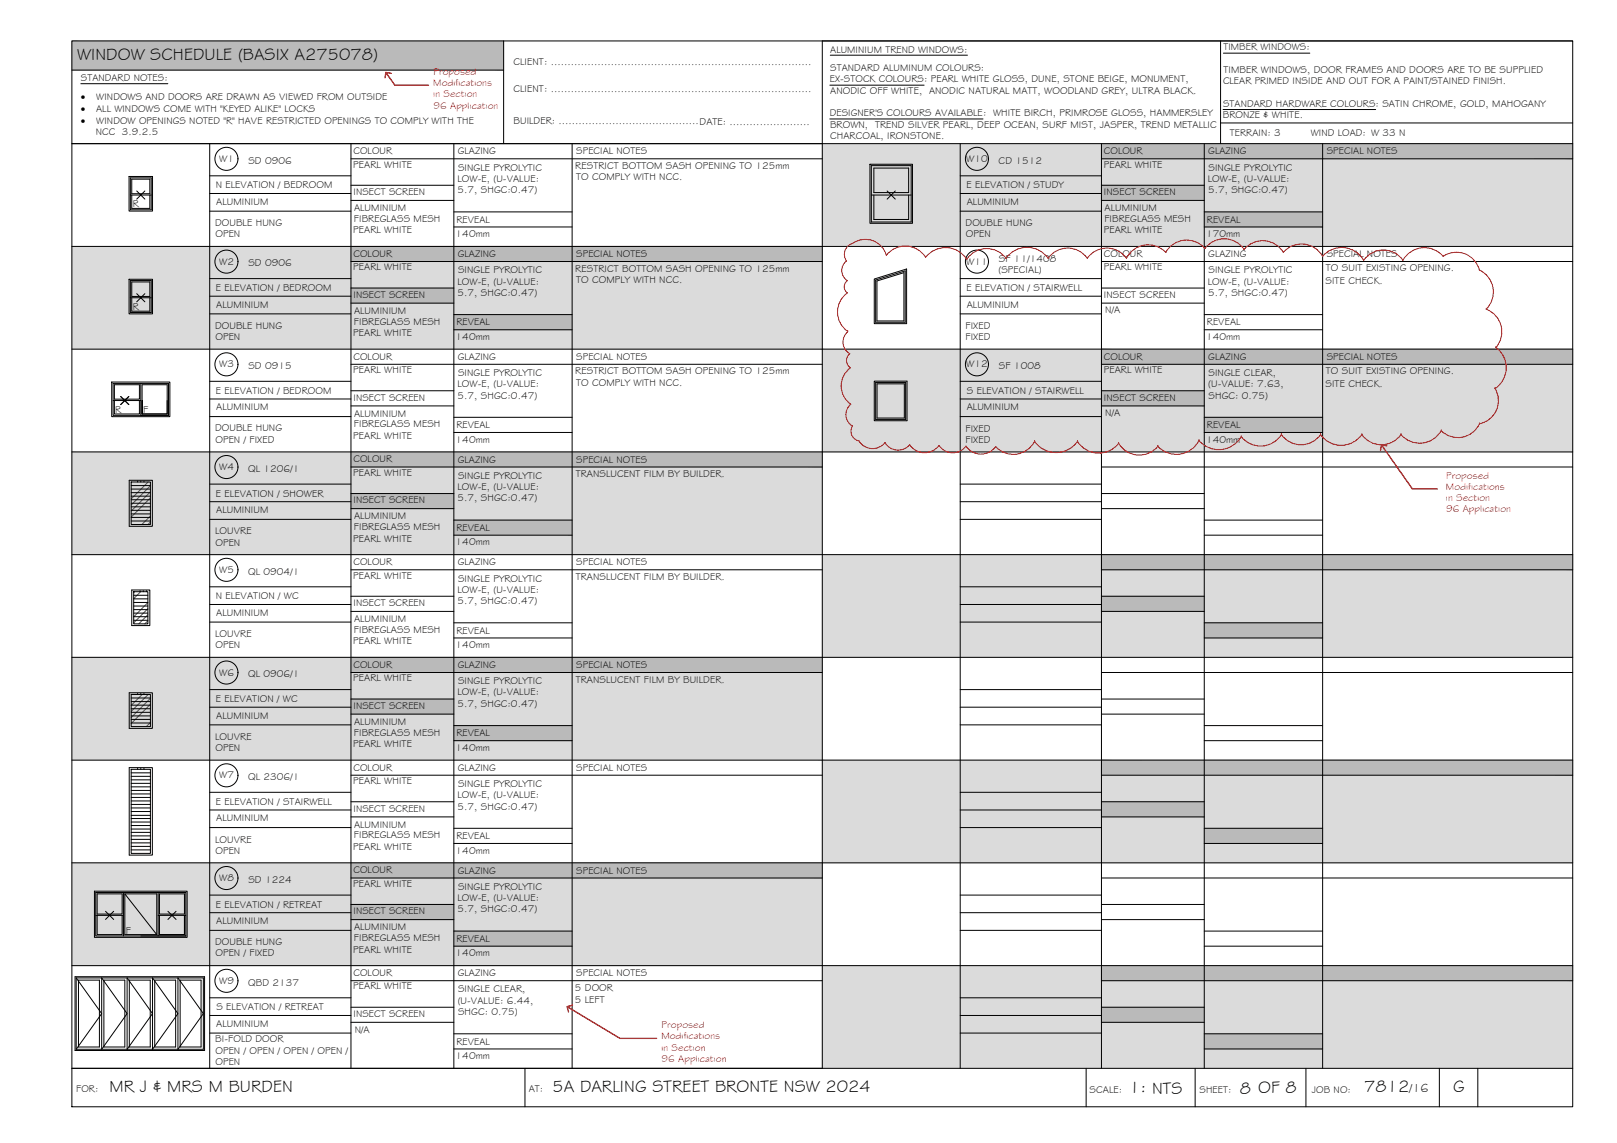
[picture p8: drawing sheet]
<svg xmlns="http://www.w3.org/2000/svg" width="420mm" height="297mm" viewBox="0 0 420 297" stroke-linecap="round" stroke-linejoin="round" font-family="sans-serif">
<!-- layer: WINDOW SCHEDULE HATCH -->
<g fill="#dbdbdb" stroke="#dbdbdb" stroke-width=".26">
<path d="M213.7 37.3l195 26.7v-26.7zM213.7 37.3l195 26.7h-195z"/>
<path d="M18.7 64l195 26.7v-26.7zM18.7 64l195 26.7h-195z"/>
<path d="M213.7 90.7l195 26.7v-26.7zM213.7 90.7l195 26.7h-195z"/>
<path d="M18.7 117.4l195 26.7v-26.7zM18.7 117.4l195 26.7h-195z"/>
<path d="M213.7 144.1l195 26.7v-26.7zM213.7 144.1l195 26.7h-195z"/>
<path d="M18.7 170.8l195 26.7v-26.7zM18.7 170.8l195 26.7h-195z"/>
<path d="M213.7 197.5l195 26.7v-26.7zM213.7 197.5l195 26.7h-195z"/>
<path d="M18.7 224.2l195 26.7v-26.7zM18.7 224.2l195 26.7h-195z"/>
<path d="M213.7 250.9l195 26.7v-26.7zM213.7 250.9l195 26.7h-195z"/>
</g>
<g fill="#bababa" stroke="#bababa" stroke-width=".26">
<path d="M18.7 10.6l112.2 7.6v-7.6zM18.7 10.6l112.2 7.6h-112.2z"/>
<path d="M286.2 37.3l122.5 4v-4zM286.2 37.3l122.5 4h-122.5z"/>
<path d="M286.2 48.1l26.7 4v-4zM286.2 48.1l26.7 4h-26.7z"/>
<path d="M312.9 55.1l30.8 3.9v-3.9zM312.9 55.1l30.8 3.9h-30.8z"/>
<path d="M91.2 64l122.5 4v-4zM91.2 64l122.5 4h-122.5z"/>
<path d="M91.2 74.9l26.7 3.9v-3.9zM91.2 74.9l26.7 3.9h-26.7z"/>
<path d="M117.9 81.8l30.8 3.9v-3.9zM117.9 81.8l30.8 3.9h-30.8z"/>
<path d="M286.2 90.7l122.5 4v-4zM286.2 90.7l122.5 4h-122.5z"/>
<path d="M286.2 101.6l26.7 3.9v-3.9zM286.2 101.6l26.7 3.9h-26.7z"/>
<path d="M312.9 108.5l30.8 3.9v-3.9zM312.9 108.5l30.8 3.9h-30.8z"/>
<path d="M91.2 117.4l122.5 4v-4zM91.2 117.4l122.5 4h-122.5z"/>
<path d="M91.2 128.3l26.7 3.9v-3.9zM91.2 128.3l26.7 3.9h-26.7z"/>
<path d="M117.9 135.2l30.8 3.9v-3.9zM117.9 135.2l30.8 3.9h-30.8z"/>
<path d="M286.2 144.1l122.5 4v-4zM286.2 144.1l122.5 4h-122.5z"/>
<path d="M286.2 155l26.7 3.9v-3.9zM286.2 155l26.7 3.9h-26.7z"/>
<path d="M312.9 161.9l30.8 3.9v-3.9zM312.9 161.9l30.8 3.9h-30.8z"/>
<path d="M91.2 170.8l122.5 4v-4zM91.2 170.8l122.5 4h-122.5z"/>
<path d="M91.2 181.6l26.7 4v-4zM91.2 181.6l26.7 4h-26.7z"/>
<path d="M117.9 188.6l30.8 3.9v-3.9zM117.9 188.6l30.8 3.9h-30.8z"/>
<path d="M286.2 197.5l122.5 4v-4zM286.2 197.5l122.5 4h-122.5z"/>
<path d="M286.2 208.4l26.7 3.9v-3.9zM286.2 208.4l26.7 3.9h-26.7z"/>
<path d="M312.9 215.3l30.8 3.9v-3.9zM312.9 215.3l30.8 3.9h-30.8z"/>
<path d="M91.2 224.2l122.5 4v-4zM91.2 224.2l122.5 4h-122.5z"/>
<path d="M91.2 235l26.7 4v-4zM91.2 235l26.7 4h-26.7z"/>
<path d="M117.9 242l30.8 3.9v-3.9zM117.9 242l30.8 3.9h-30.8z"/>
<path d="M286.2 250.9l122.5 4v-4zM286.2 250.9l122.5 4h-122.5z"/>
<path d="M286.2 261.8l26.7 3.9v-3.9zM286.2 261.8l26.7 3.9h-26.7z"/>
<path d="M312.9 268.7l30.8 3.9v-3.9zM312.9 268.7l30.8 3.9h-30.8z"/>
</g>
<!-- layer: BORDER -->
<g fill="none" stroke="#000" stroke-width=".26">
<path d="M18.7 10.6h390v277h-390zM18.7 18.2h112.2M130.9 10.6v26.7M317.1 10.6v26.7M408.7 10.6h-195v267M18.7 37.3h390M54.5 37.3v240.3M91.2 37.3v240.3M117.9 37.3v240.3M148.7 37.3v240.3M249.5 37.3v240.3M286.2 37.3v240.3"/>
<path d="M312.9 37.3v240.3M317.1 32h91.6M343.7 37.3v240.3M54.5 45.7h36.7M54.5 50.3h36.7M54.5 54.9h36.7M91.2 41.3h122.5M91.2 48.1h26.7M91.2 52.1h26.7M117.9 55.1h30.8M117.9 59h30.8M249.5 45.7h36.7"/>
<path d="M249.5 50.3h36.7M249.5 54.9h36.7M286.2 41.3h122.5M286.2 48.1h26.7M286.2 52.1h26.7M312.9 55.1h30.8M312.9 59h30.8M18.7 64h390M54.5 72.4h36.7M54.5 77h36.7M91.2 68h122.5M91.2 74.9h26.7"/>
<path d="M91.2 78.8h26.7M249.5 72.4h36.7M249.5 77h36.7M286.2 68h122.5M286.2 74.9h26.7M286.2 78.8h26.7M18.7 90.7h390M54.5 81.6h36.7M54.5 99.1h36.7M91.2 94.7h122.5M117.9 81.8h30.8M117.9 85.7h30.8"/>
<path d="M249.5 81.6h36.7M249.5 99.1h36.7M286.2 94.7h122.5M312.9 81.8h30.8M312.9 85.7h30.8M18.7 117.4h390M54.5 103.7h36.7M54.5 108.3h36.7M91.2 101.6h26.7M91.2 105.5h26.7M117.9 108.5h30.8M117.9 112.4h30.8"/>
<path d="M249.5 103.7h36.7M249.5 108.3h36.7M286.2 101.6h26.7M286.2 105.5h26.7M312.9 108.5h30.8M312.9 112.4h30.8M54.5 125.8h36.7M54.5 130.4h36.7M54.5 135h36.7M91.2 121.4h122.5M91.2 128.3h26.7M91.2 132.2h26.7"/>
<path d="M117.9 135.2h30.8M117.9 139.1h30.8M249.5 125.8h36.7M249.5 130.4h36.7M249.5 135h36.7M286.2 121.4h122.5M286.2 128.3h26.7M286.2 132.2h26.7M312.9 135.2h30.8M312.9 139.1h30.8M18.7 144.1h390M54.5 152.5h36.7"/>
<path d="M54.5 157.1h36.7M91.2 148.1h122.5M91.2 155h26.7M91.2 158.9h26.7M249.5 152.5h36.7M249.5 157.1h36.7M286.2 148.1h122.5M286.2 155h26.7M286.2 158.9h26.7M18.7 170.8h390M54.5 161.7h36.7M54.5 179.2h36.7"/>
<path d="M91.2 174.8h122.5M117.9 161.9h30.8M117.9 165.8h30.8M249.5 161.7h36.7M249.5 179.2h36.7M286.2 174.8h122.5M312.9 161.9h30.8M312.9 165.8h30.8M18.7 197.5h390M54.5 183.8h36.7M54.5 188.4h36.7M91.2 181.7h26.7"/>
<path d="M91.2 185.6h26.7M117.9 188.6h30.8M117.9 192.5h30.8M249.5 183.8h36.7M249.5 188.4h36.7M286.2 181.7h26.7M286.2 185.6h26.7M312.9 188.6h30.8M312.9 192.5h30.8M54.5 205.9h36.7M54.5 210.5h36.7M54.5 215.1h36.7"/>
<path d="M91.2 201.5h122.5M91.2 208.4h26.7M91.2 212.3h26.7M117.9 215.3h30.8M117.9 219.2h30.8M249.5 205.9h36.7M249.5 210.5h36.7M249.5 215.1h36.7M286.2 201.5h122.5M286.2 208.4h26.7M286.2 212.3h26.7M312.9 215.3h30.8"/>
<path d="M312.9 219.2h30.8M18.7 224.2h390M54.5 232.6h36.7M54.5 237.2h36.7M91.2 228.2h122.5M91.2 235h26.7M91.2 239h26.7M249.5 232.6h36.7M249.5 237.2h36.7M286.2 228.2h122.5M286.2 235h26.7M286.2 239h26.7"/>
<path d="M18.7 250.9h390M54.5 241.8h36.7M54.5 259.3h36.7M91.2 254.9h122.5M117.9 242h30.8M117.9 245.9h30.8M249.5 241.8h36.7M249.5 259.3h36.7M286.2 254.9h122.5M312.9 242h30.8M312.9 245.9h30.8M18.7 277.6h390"/>
<path d="M54.5 263.9h36.7M54.5 268.5h36.7M91.2 261.8h26.7M91.2 265.7h26.7M117.9 268.7h30.8M117.9 272.6h30.8M136.4 277.6v10M249.5 263.9h36.7M249.5 268.5h36.7M282.2 277.6v10M286.2 261.8h26.7M286.2 265.7h26.7"/>
<path d="M310.5 277.6v10M312.9 268.7h30.8M312.9 272.6h30.8M339.3 277.6v10M374 277.6v10M384 277.6v10"/>
</g>
<!-- layer: TEXT -->
<path d="M215.7 14.3h35.7M317.9 13.8h22.4M21 21.8h22.6M215.6 30.9h39.8M215.6 22.1h24.5M317.8 28.5h39.6" fill="none" stroke="#000" stroke-width=".26"/>
<!-- layer: WINDOWS -->
<g fill="none" stroke="#000" stroke-width=".26">
<path d="M33.9 46.2h5.4v8.3h-5.4zM33.9 50.7h5.4M34.2 46.6h4.7v3.7h-4.7zM34.2 50.7v3.5h4.7v-3.5M35.5 49.6l1.1 1.1 1-1.1M35.5 51.7l1.1-1 1 1M226.4 50.7h10.4M226.4 43h10.4v14.7h-10.4zM227.1 43.7h9v6.4h-9zM227.1 50.7v6.3h9v-6.3M230.5 49.6l1.1 1.1 1-1.1M230.5 51.7l1.1-1 1 1"/>
<path d="M33.9 72.9h5.4v8.3h-5.4zM33.9 77.4h5.4M34.2 73.3h4.7v3.7h-4.7zM34.2 77.4v3.5h4.7v-3.5M35.5 76.3l1.1 1.1 1-1.1M35.5 78.4l1.1-1 1 1M227.5 72.8l7.7-2.4v13.3h-7.7zM227.9 73l7-2.1v12.5h-7zM29.4 99.6h14.4v8.3h-14.4zM29.7 100h6.5v3.7h-6.5zM36.6 99.6v8.3h7.2M227.5 99.4h7.8v9.6h-7.8z"/>
<path d="M227.9 99.8h7.1v8.8h-7.1zM29.4 104.1h7.2M29.7 104.1v3.5h6.5v-3.5M31.4 103l1 1.1 1.1-1.1M31.4 105.1l1-1 1.1 1M36.9 104.1v3.5v-7.6h6.5v7.6h-6.5h6.5v-3.5M34.1 125.3h5v11h-5zM34.1 126.2h5M34.1 127.1h5M34.1 128h5M34.1 128.9h5M34.1 129.9h5"/>
<path d="M34.1 130.8h5M34.1 131.7h5M34.1 132.6h5M34.1 133.6h5M34.1 134.5h5M34.1 135.4h5M35.8 125.3h.1M36.6 125.3h.1M37.4 125.3h.1M34.7 153.8h3.7v8.3h-3.7zM34.7 154.7h3.7M34.7 155.6h3.7"/>
<path d="M34.7 156.6h3.7M34.7 157.5h3.7M34.7 158.4h3.7M34.7 159.3h3.7M36.4 153.8h.1M37.2 153.8h.1M38.1 153.8h.1M34.7 160.3h3.7M34.7 161.2h3.7M34.1 199.9h5v21.9h-5zM34.1 180.5h5v8.3h-5zM34.1 181.4h5"/>
<path d="M34.1 182.3h5M34.1 183.3h5M34.1 184.2h5M34.1 185.1h5M34.1 186h5M34.1 187h5M34.1 187.9h5M35.8 199.9h.1M35.8 180.5h.1M36.6 199.9h.1M36.6 180.5h.1M37.4 199.9h.1"/>
<path d="M37.4 180.5h.1M34.1 216.3h5M34.1 217.2h5M34.1 218.1h5M34.1 219h5M34.1 220h5M34.1 200.8h5M34.1 201.8h5M34.1 202.7h5M34.1 203.6h5M34.1 204.5h5M34.1 205.4h5"/>
<path d="M34.1 206.3h5M34.1 207.2h5M34.1 208.1h5M34.1 209.1h5M34.1 210h5M34.1 210.9h5M34.1 211.9h5M34.1 212.7h5M34.1 213.6h5M34.1 214.5h5M34.1 215.4h5M24.9 231.9h23.4v11.3h-23.4z"/>
<path d="M24.9 237.9h7.2M25.2 237.9v5h6.5v-5M25.2 232.3h6.5v5.2h-6.5zM27.4 236.8l1.1 1.1 1-1.1M27.4 238.9l1.1-1 1 1M32.1 231.9v11.3M32.4 232.3v10.6h8.3M32.4 232.3h8.3v10.6M32.4 232.3l8.3 10.6M34.1 220.9h5M41.1 237.9h7.2M41.1 231.9v11.3"/>
<path d="M41.4 232.3h6.5v5.2h-6.5zM41.4 237.9v5h6.5v-5M43.6 236.8l1.1 1.1 1-1.1M43.6 238.9l1.1-1 1 1M19.8 254.1l6.6 9.3-6.6 9.3M19.8 254.1h33v18.6h-33M19.8 254.1v18.6M20.4 254.7h5.4v17.4h-5.4zM26.4 254.1l6.6 9.3-6.6 9.3zM27 254.7h5.4v17.4h-5.4zM33 254.1l6.6 9.3-6.6 9.3zM33.6 254.7h5.4v17.4h-5.4z"/>
<path d="M36.6 243.2h11.7M39.6 254.1l6.6 9.3-6.6 9.3zM40.2 254.7h5.4v17.4h-5.4zM46.2 254.1l6.6 9.3-6.6 9.3zM46.8 254.7h5.4v17.4h-5.4z"/>
<circle cx="58.8" cy="41.3" r="3"/>
<circle cx="253.8" cy="41.3" r="3"/>
<circle cx="58.8" cy="68" r="3"/>
<circle cx="253.8" cy="68" r="3"/>
<circle cx="58.8" cy="94.7" r="3"/>
<circle cx="253.8" cy="94.7" r="3"/>
<circle cx="58.8" cy="121.4" r="3"/>
<circle cx="58.8" cy="148.1" r="3"/>
<circle cx="58.8" cy="174.8" r="3"/>
<circle cx="58.8" cy="201.5" r="3"/>
<circle cx="58.8" cy="228.2" r="3"/>
<circle cx="58.8" cy="254.9" r="3"/>
</g>
<!-- layer: NEWWORK -->
<path d="M33.5 45.9h6.1v9h-6.1zM226 42.7h11.1v15.3h-11.1zM33.5 72.6h6.1v9h-6.1zM227.2 72.5l8.4-2.6v14.2h-8.4zM29 99.3h15.1v9h-15.1zM227.2 99.1h8.5v10.2h-8.5zM33.6 124.8h6v12h-6zM34.2 153.3h4.7v9.3h-4.7zM33.6 199.5h6v22.7h-6zM33.6 180h6v9.3h-6zM24.5 231.6h24.1v12h-24.1zM19.5 253.8h33.7v19.2h-33.7z" fill="none" stroke="#000" stroke-width=".26"/>
<!-- layer: HATCH -->
<g fill="none" stroke="#545454" stroke-width=".26">
<path d="M38.5 125.3l-4.4 4.4M39.1 127.8l-5 5M39.1 134.1l-2.2 2.2M39.1 126.2l-5 5M39.1 135.7l-.7 .6M39.1 129.4l-5 5M35 153.8l-.3 .2M36.5 153.8l-1.8 1.8M36.9 158.2l-2.2 2.1M38.4 156.6l-1.5 1.6M38.4 158.2l-3.7 3.7M38.4 159.8l-2.3 2.3"/>
<path d="M38.4 161.3l-.8 .8M36.9 180.5l-2.8 2.8M38.3 183.8l-4.2 4.2M38.5 180.5l-4.4 4.4M39.1 181.5l-5 5M39.1 187.8l-1 1M39.1 183l-.7 .8"/>
</g>
<!-- layer: TEXT -->
<g fill="none" stroke="#f00" stroke-width=".26">
<path d="M220.2 72.9a1.94 1.94 0 0 0 0 3.2 6.1 6.1 0 0 0 .1 10M230.3 66.3a6.2 6.2 0 0 1 10.2 .6M230.3 66.4a5.8 5.8 0 0 0-9.2-3 2.99 2.99 0 0 0-1.2 4.4 3.1 3.1 0 0 0 .3 5.1M230.3 66.4h.1M240.5 66.9h.1M240.5 66.9a6.5 6.5 0 0 1 10.7 .5M251.2 67.4h.1M261.4 67.1a6.2 6.2 0 0 0-10.2 .3M261.4 67.1h.1M261.4 67.1a6.7 6.7 0 0 1 10.9 0M272.3 67.1h.1M272.3 67.1a6.2 6.2 0 0 1 10.2 0"/>
<path d="M282.5 67.1a6.2 6.2 0 0 1 10.2 0M282.5 67.1h.1M292.7 67.1h.1M302.9 65.6h.1M302.9 65.6a6.3 6.3 0 0 0-10.2 1.5M313.1 64.6a6.2 6.2 0 0 1 10.2 .2M313.1 64.6a6.3 6.3 0 0 0-10.2 1M313.1 64.6h.1M323.3 64.8a6.2 6.2 0 0 1 10.2 .8M323.3 64.8h.1M333.5 65.6a6.3 6.3 0 0 1 10.2 1M333.5 65.6h.1"/>
<path d="M343.6 66.6a6.6 6.6 0 0 1 10.7 1M343.7 66.6h.1M354.4 67.6h.1M354.4 67.6a6.2 6.2 0 0 1 10.1 0M364.5 67.6h.1M375 66.6a6.2 6.2 0 0 1 9.4 3.6 6.3 6.3 0 0 1 1.8 10.2M375 66.6a6.4 6.4 0 0 0-10.5 1M375 66.6h.1M384.4 70.2h.1M220.3 86.1a3.6 3.6 0 0 0 .5 5.8 2.24 2.24 0 0 0 .2 3.7 5.8 5.8 0 0 0 .1 9.5 3.5 3.5 0 0 0 .4 5.6 2.56 2.56 0 0 0 1.7 3.9 4.2 4.2 0 0 0 6.8 .4 3.9 3.9 0 0 0 6.4 .6 4.6 4.6 0 0 0 7.6 .2 4.3 4.3 0 0 0 7 .1 4.7 4.7 0 0 0 7.7 .2 6.2 6.2 0 0 0 10.1-1.4M220.3 86.1h.1M386.2 80.4a6.3 6.3 0 0 1 2.5 9.9"/>
<path d="M386.2 80.4h.1M388.7 90.3a6.5 6.5 0 0 1-.2 10.7M388.7 90.3h.1M268.8 114.7h.1M268.8 114.7a6.8 6.8 0 0 0 11.2 0M280 114.7a6.5 6.5 0 0 0 10.7 .5M280 114.7h.1M290.7 115.2h.1M300.9 116h.1M311.5 114.5a6.6 6.6 0 0 1-10.6 1.5 6.2 6.2 0 0 1-10.2-.8M311.6 114.5h.1M322.5 113.5a6.7 6.7 0 0 1-11 1"/>
<path d="M322.5 113.5h.1M333 112.9a6.4 6.4 0 0 1-10.5 .6M333 113h.1M333 112.9a6.2 6.2 0 0 0 10.1 0M343.1 112.9a6.5 6.5 0 0 0 10.7 0M343.1 113h.1M353.9 113h.1M353.9 112.9a6.2 6.2 0 0 0 10.1 0M364 113h.1M374.5 111.9a6.4 6.4 0 0 1-10.5 1M374.5 111.9h.1M384.4 110.1h.1"/>
<path d="M384.4 110.1a6.2 6.2 0 0 1-9.9 1.8M388.5 101a6.1 6.1 0 0 1-4.1 9.1M388.5 101h.1"/>
</g>
<path d="M100.3 18.8l2.3 3.4h8.7M101.7 19.1l-1.4-.3-.3 1.4M359 115.6l8 11.5h6.5M360.3 115.8l-1.3-.2-.3 1.4M147.4 261.6l13.7 8.2h9.5M148.7 261.3l-1.3 .3 .3 1.4" fill="none" stroke="#f00" stroke-width=".36"/>
<g font-size="4.5">
<text x="20" y="15.6">WINDOW SCHEDULE (BASIX A275078)</text>
<text x="28.5" y="283.7">MR J &amp; MRS M BURDEN</text>
<text x="143.6" y="283.7">5A DARLING STREET BRONTE NSW 2024</text>
<text x="293.4" y="284">1: NTS</text>
<text x="322.2" y="284.2">8 OF 8</text>
<text x="354.5" y="283.8">7812</text>
<text x="377.6" y="283.8">G</text>
</g>
<text font-size="3.2" x="366.3" y="283.8">/16</text>
<g font-size="2.6">
<text x="133.4" y="16.9">CLIENT: ..............................................................................</text>
<text x="215.7" y="13.6">ALUMINIUM TREND WINDOWS:</text>
<text x="317.9" y="13.1">TIMBER WINDOWS:</text>
<text x="21" y="21.1">STANDARD NOTES:</text>
<text x="215.6" y="21.4">EX-STOCK COLOURS: PEARL WHITE GLOSS, DUNE, STONE BEIGE, MONUMENT,</text>
<text x="215.7" y="18.5">STANDARD ALUMINUM COLOURS:</text>
<text x="317.8" y="21.9">CLEAR PRIMED INSIDE AND OUT FOR A PAINT/STAINED FINISH.</text>
<text x="317.9" y="19">TIMBER WINDOWS, DOOR FRAMES AND DOORS ARE TO BE SUPPLIED</text>
<text x="21" y="26.1">·</text>
<text x="21" y="29.1">·</text>
<text x="25" y="29.1">ALL WINDOWS COME WITH &quot;KEYED ALIKE&quot; LOCKS</text>
<text x="25" y="26.1">WINDOWS AND DOORS ARE DRAWN AS VIEWED FROM OUTSIDE</text>
<text x="133.4" y="24">CLIENT: ..............................................................................</text>
<text x="215.7" y="24.4">ANODIC OFF WHITE, ANODIC NATURAL MATT, WOODLAND GREY, ULTRA BLACK.</text>
<text x="317.8" y="27.7">STANDARD HARDWARE COLOURS: SATIN CHROME, GOLD, MAHOGANY</text>
<text x="21" y="32.1">·</text>
<text x="24.9" y="35.1">NCC 3.9.2.5</text>
<text x="25" y="32.1">WINDOW OPENINGS NOTED &quot;R&quot; HAVE RESTRICTED OPENINGS TO COMPLY WITH THE</text>
<text x="133.4" y="32.3">BUILDER: ..........................................DATE: ........................</text>
<text x="215.6" y="30.2">DESIGNER'S COLOURS AVAILABLE: WHITE BIRCH, PRIMROSE GLOSS, HAMMERSLEY</text>
<text x="215.7" y="33.2">BROWN, TREND SILVER PEARL, DEEP OCEAN, SURF MIST, JASPER, TREND METALLIC</text>
<text x="317.7" y="30.7">BRONZE &amp; WHITE.</text>
<text x="319.6" y="35.4">TERRAIN: 3</text>
<text x="340.6" y="35.4">WIND LOAD: W 33 N</text>
<text x="91.8" y="40.1">COLOUR</text>
<text x="119" y="40.1">GLAZING</text>
<text x="149.7" y="40.1">SPECIAL NOTES</text>
<text x="215.7" y="36.1">CHARCOAL, IRONSTONE.</text>
<text x="286.8" y="40.1">COLOUR</text>
<text x="314" y="40.1">GLAZING</text>
<text x="344.7" y="40.1">SPECIAL NOTES</text>
<text x="57" y="42.1">W1</text>
<text x="64.5" y="42.6">SD 0906</text>
<text x="91.8" y="43.5">PEARL WHITE</text>
<text x="118.9" y="47.2">LOW-E, (U-VALUE:</text>
<text x="119" y="44.3">SINGLE PYROLYTIC</text>
<text x="149.5" y="43.9">RESTRICT BOTTOM SASH OPENING TO 125mm</text>
<text x="149.7" y="46.8">TO COMPLY WITH NCC.</text>
<text x="251.1" y="42.1">W10</text>
<text x="259.5" y="42.6">CD 1512</text>
<text x="286.8" y="43.5">PEARL WHITE</text>
<text x="313.9" y="47.2">LOW-E, (U-VALUE:</text>
<text x="314" y="44.3">SINGLE PYROLYTIC</text>
<text x="34.5" y="53.8">R</text>
<text x="56.1" y="49">N ELEVATION / BEDROOM</text>
<text x="56.2" y="53.2">ALUMINIUM</text>
<text x="91.8" y="50.7">INSECT SCREEN</text>
<text x="118.9" y="50.2">5.7, SHGC:0.47)</text>
<text x="251.1" y="49">E ELEVATION / STUDY</text>
<text x="251.2" y="53.2">ALUMINIUM</text>
<text x="286.9" y="50.7">INSECT SCREEN</text>
<text x="313.9" y="50.2">5.7, SHGC:0.47)</text>
<text x="55.9" y="58.8">DOUBLE HUNG</text>
<text x="92" y="57.7">FIBREGLASS MESH</text>
<text x="92" y="54.9">ALUMINIUM</text>
<text x="118.6" y="57.9">REVEAL</text>
<text x="250.9" y="58.8">DOUBLE HUNG</text>
<text x="287" y="57.7">FIBREGLASS MESH</text>
<text x="287" y="54.9">ALUMINIUM</text>
<text x="313.6" y="57.9">REVEAL</text>
<text x="56" y="61.7">OPEN</text>
<text x="91.8" y="60.7">PEARL WHITE</text>
<text x="118.4" y="61.7">140mm</text>
<text x="251" y="61.7">OPEN</text>
<text x="286.8" y="60.7">PEARL WHITE</text>
<text x="313.4" y="61.7">170mm</text>
<text x="57" y="68.8">W2</text>
<text x="64.5" y="69.3">SD 0906</text>
<text x="91.8" y="70.2">PEARL WHITE</text>
<text x="91.8" y="66.8">COLOUR</text>
<text x="119" y="66.9">GLAZING</text>
<text x="119" y="71">SINGLE PYROLYTIC</text>
<text x="149.5" y="70.6">RESTRICT BOTTOM SASH OPENING TO 125mm</text>
<text x="149.7" y="66.9">SPECIAL NOTES</text>
<text x="251.1" y="68.8">W11</text>
<text x="259.4" y="71">(SPECIAL)</text>
<text x="259.5" y="68">SF 11/1408</text>
<text x="286.8" y="70.2">PEARL WHITE</text>
<text x="286.8" y="66.8">COLOUR</text>
<text x="314" y="66.9">GLAZING</text>
<text x="314" y="71">SINGLE PYROLYTIC</text>
<text x="344.5" y="70.5">TO SUIT EXISTING OPENING.</text>
<text x="344.7" y="66.9">SPECIAL NOTES</text>
<text x="56.1" y="75.7">E ELEVATION / BEDROOM</text>
<text x="91.8" y="77.4">INSECT SCREEN</text>
<text x="118.9" y="73.9">LOW-E, (U-VALUE:</text>
<text x="118.9" y="76.9">5.7, SHGC:0.47)</text>
<text x="149.7" y="73.5">TO COMPLY WITH NCC.</text>
<text x="251.1" y="75.7">E ELEVATION / STAIRWELL</text>
<text x="286.9" y="77.4">INSECT SCREEN</text>
<text x="313.9" y="73.9">LOW-E, (U-VALUE:</text>
<text x="313.9" y="76.9">5.7, SHGC:0.47)</text>
<text x="344.4" y="73.8">SITE CHECK.</text>
<text x="34.6" y="80.5">R</text>
<text x="56.2" y="79.9">ALUMINIUM</text>
<text x="92" y="81.6">ALUMINIUM</text>
<text x="251.2" y="79.9">ALUMINIUM</text>
<text x="287.2" y="81.4">N/A</text>
<text x="55.9" y="85.5">DOUBLE HUNG</text>
<text x="56" y="88.4">OPEN</text>
<text x="91.8" y="87.4">PEARL WHITE</text>
<text x="92" y="84.4">FIBREGLASS MESH</text>
<text x="118.4" y="88.3">140mm</text>
<text x="118.6" y="84.6">REVEAL</text>
<text x="250.9" y="85.5">FIXED</text>
<text x="250.9" y="88.4">FIXED</text>
<text x="313.4" y="88.3">140mm</text>
<text x="313.6" y="84.6">REVEAL</text>
<text x="57" y="95.5">W3</text>
<text x="64.5" y="96">SD 0915</text>
<text x="91.8" y="93.5">COLOUR</text>
<text x="119" y="93.5">GLAZING</text>
<text x="149.7" y="93.5">SPECIAL NOTES</text>
<text x="251.1" y="95.5">W12</text>
<text x="259.5" y="96">SF 1008</text>
<text x="286.8" y="93.5">COLOUR</text>
<text x="314" y="93.5">GLAZING</text>
<text x="344.7" y="93.5">SPECIAL NOTES</text>
<text x="91.8" y="96.9">PEARL WHITE</text>
<text x="118.9" y="100.6">LOW-E, (U-VALUE:</text>
<text x="119" y="97.7">SINGLE PYROLYTIC</text>
<text x="149.5" y="97.3">RESTRICT BOTTOM SASH OPENING TO 125mm</text>
<text x="149.7" y="100.2">TO COMPLY WITH NCC.</text>
<text x="286.8" y="96.9">PEARL WHITE</text>
<text x="313.9" y="100.6">(U-VALUE: 7.63,</text>
<text x="314" y="97.7">SINGLE CLEAR,</text>
<text x="344.4" y="100.5">SITE CHECK.</text>
<text x="344.5" y="97.2">TO SUIT EXISTING OPENING.</text>
<text x="29.9" y="107.2">R</text>
<text x="37.2" y="107.3">F</text>
<text x="56.1" y="102.4">E ELEVATION / BEDROOM</text>
<text x="56.2" y="106.7">ALUMINIUM</text>
<text x="91.8" y="104.1">INSECT SCREEN</text>
<text x="118.9" y="103.6">5.7, SHGC:0.47)</text>
<text x="251.2" y="102.4">S ELEVATION / STAIRWELL</text>
<text x="251.2" y="106.7">ALUMINIUM</text>
<text x="286.9" y="104.1">INSECT SCREEN</text>
<text x="314" y="103.6">SHGC: 0.75)</text>
<text x="55.9" y="112.1">DOUBLE HUNG</text>
<text x="92" y="111.1">FIBREGLASS MESH</text>
<text x="92" y="108.3">ALUMINIUM</text>
<text x="118.6" y="111.3">REVEAL</text>
<text x="250.9" y="112.2">FIXED</text>
<text x="287.2" y="108.1">N/A</text>
<text x="313.6" y="111.3">REVEAL</text>
<text x="56" y="115">OPEN / FIXED</text>
<text x="91.8" y="114.1">PEARL WHITE</text>
<text x="118.4" y="115">140mm</text>
<text x="250.9" y="115.1">FIXED</text>
<text x="313.4" y="115">140mm</text>
<text x="57" y="122.2">W4</text>
<text x="64.5" y="122.7">QL 1206/1</text>
<text x="91.8" y="123.6">PEARL WHITE</text>
<text x="91.8" y="120.2">COLOUR</text>
<text x="119" y="120.3">GLAZING</text>
<text x="119" y="124.4">SINGLE PYROLYTIC</text>
<text x="149.6" y="124">TRANSLUCENT FILM BY BUILDER.</text>
<text x="149.7" y="120.3">SPECIAL NOTES</text>
<text x="56.1" y="129.1">E ELEVATION / SHOWER</text>
<text x="91.8" y="130.8">INSECT SCREEN</text>
<text x="118.9" y="127.4">LOW-E, (U-VALUE:</text>
<text x="118.9" y="130.3">5.7, SHGC:0.47)</text>
<text x="56.2" y="133.3">ALUMINIUM</text>
<text x="92" y="137.8">FIBREGLASS MESH</text>
<text x="92" y="135">ALUMINIUM</text>
<text x="118.6" y="138">REVEAL</text>
<text x="55.9" y="138.9">LOUVRE</text>
<text x="56" y="141.8">OPEN</text>
<text x="91.8" y="140.8">PEARL WHITE</text>
<text x="118.4" y="141.7">140mm</text>
<text x="57" y="148.9">W5</text>
<text x="64.5" y="149.3">QL 0904/1</text>
<text x="91.8" y="146.9">COLOUR</text>
<text x="119" y="147">GLAZING</text>
<text x="149.7" y="147">SPECIAL NOTES</text>
<text x="56.1" y="155.8">N ELEVATION / WC</text>
<text x="91.8" y="150.3">PEARL WHITE</text>
<text x="118.9" y="154">LOW-E, (U-VALUE:</text>
<text x="119" y="151.1">SINGLE PYROLYTIC</text>
<text x="149.6" y="150.7">TRANSLUCENT FILM BY BUILDER.</text>
<text x="56.2" y="160">ALUMINIUM</text>
<text x="91.8" y="157.5">INSECT SCREEN</text>
<text x="92" y="161.7">ALUMINIUM</text>
<text x="118.9" y="157">5.7, SHGC:0.47)</text>
<text x="55.9" y="165.6">LOUVRE</text>
<text x="91.8" y="167.5">PEARL WHITE</text>
<text x="92" y="164.5">FIBREGLASS MESH</text>
<text x="118.6" y="164.7">REVEAL</text>
<text x="56" y="168.5">OPEN</text>
<text x="91.8" y="173.6">COLOUR</text>
<text x="118.4" y="168.4">140mm</text>
<text x="119" y="173.6">GLAZING</text>
<text x="149.7" y="173.7">SPECIAL NOTES</text>
<text x="57" y="175.6">W6</text>
<text x="64.5" y="176.1">QL 0906/1</text>
<text x="91.8" y="177">PEARL WHITE</text>
<text x="119" y="177.8">SINGLE PYROLYTIC</text>
<text x="149.6" y="177.4">TRANSLUCENT FILM BY BUILDER.</text>
<text x="56.1" y="182.5">E ELEVATION / WC</text>
<text x="91.8" y="184.2">INSECT SCREEN</text>
<text x="118.9" y="180.7">LOW-E, (U-VALUE:</text>
<text x="118.9" y="183.7">5.7, SHGC:0.47)</text>
<text x="56.2" y="186.7">ALUMINIUM</text>
<text x="92" y="191.2">FIBREGLASS MESH</text>
<text x="92" y="188.4">ALUMINIUM</text>
<text x="118.6" y="191.4">REVEAL</text>
<text x="55.9" y="192.3">LOUVRE</text>
<text x="56" y="195.2">OPEN</text>
<text x="91.8" y="194.2">PEARL WHITE</text>
<text x="118.4" y="195.1">140mm</text>
<text x="57" y="202.3">W7</text>
<text x="64.5" y="202.7">QL 2306/1</text>
<text x="91.8" y="203.7">PEARL WHITE</text>
<text x="91.8" y="200.3">COLOUR</text>
<text x="119" y="200.4">GLAZING</text>
<text x="149.7" y="200.4">SPECIAL NOTES</text>
<text x="56.1" y="209.2">E ELEVATION / STAIRWELL</text>
<text x="118.9" y="207.4">LOW-E, (U-VALUE:</text>
<text x="119" y="204.5">SINGLE PYROLYTIC</text>
<text x="56.2" y="213.4">ALUMINIUM</text>
<text x="91.8" y="210.9">INSECT SCREEN</text>
<text x="92" y="215.1">ALUMINIUM</text>
<text x="118.9" y="210.4">5.7, SHGC:0.47)</text>
<text x="55.9" y="219">LOUVRE</text>
<text x="56" y="221.9">OPEN</text>
<text x="91.8" y="220.9">PEARL WHITE</text>
<text x="92" y="217.9">FIBREGLASS MESH</text>
<text x="118.4" y="221.8">140mm</text>
<text x="118.6" y="218.1">REVEAL</text>
<text x="91.8" y="227">COLOUR</text>
<text x="119" y="227">GLAZING</text>
<text x="149.7" y="227.1">SPECIAL NOTES</text>
<text x="57" y="229">W8</text>
<text x="64.5" y="229.5">SD 1224</text>
<text x="91.8" y="230.4">PEARL WHITE</text>
<text x="119" y="231.2">SINGLE PYROLYTIC</text>
<text x="56.1" y="235.9">E ELEVATION / RETREAT</text>
<text x="91.8" y="237.6">INSECT SCREEN</text>
<text x="118.9" y="234.1">LOW-E, (U-VALUE:</text>
<text x="118.9" y="237.1">5.7, SHGC:0.47)</text>
<text x="32.7" y="242.6">F</text>
<text x="55.9" y="245.6">DOUBLE HUNG</text>
<text x="56.2" y="240.1">ALUMINIUM</text>
<text x="92" y="244.6">FIBREGLASS MESH</text>
<text x="92" y="241.8">ALUMINIUM</text>
<text x="118.6" y="244.8">REVEAL</text>
<text x="56" y="248.5">OPEN / FIXED</text>
<text x="91.8" y="247.6">PEARL WHITE</text>
<text x="118.4" y="248.6">140mm</text>
<text x="57" y="255.7">W9</text>
<text x="64.5" y="256.2">QBD 2137</text>
<text x="91.8" y="257.1">PEARL WHITE</text>
<text x="91.8" y="253.7">COLOUR</text>
<text x="119" y="253.8">GLAZING</text>
<text x="119" y="257.9">SINGLE CLEAR,</text>
<text x="149.4" y="257.5">5 DOOR</text>
<text x="149.7" y="253.8">SPECIAL NOTES</text>
<text x="56.2" y="262.6">S ELEVATION / RETREAT</text>
<text x="118.9" y="260.8">(U-VALUE: 6.44,</text>
<text x="119" y="263.8">SHGC: 0.75)</text>
<text x="149.4" y="260.7">5 LEFT</text>
<text x="56.2" y="266.8">ALUMINIUM</text>
<text x="91.8" y="264.3">INSECT SCREEN</text>
<text x="92.2" y="268.3">N/A</text>
<text x="56" y="270.9">BI-FOLD DOOR</text>
<text x="56" y="273.8">OPEN / OPEN / OPEN / OPEN /</text>
<text x="118.4" y="275.2">140mm</text>
<text x="118.6" y="271.5">REVEAL</text>
<text x="56" y="276.8">OPEN</text>
<text x="19.8" y="283.8">FOR:</text>
<text x="137.4" y="283.7">AT:</text>
<text x="283.1" y="284">SCALE:</text>
<text x="311.7" y="284">SHEET:</text>
<text x="340.9" y="284">JOB NO:</text>
</g>
<g font-size="2.6" fill="#f00">
<text x="112.6" y="22.4">Modifications</text>
<text x="112.6" y="19.4">Proposed</text>
<text x="112.6" y="25.3">in Section</text>
<text x="112.6" y="28.3">96 Application</text>
<text x="375.8" y="124.4">Proposed</text>
<text x="375.7" y="127.3">Modifications</text>
<text x="375.7" y="130.3">in Section</text>
<text x="375.8" y="133.2">96 Application</text>
<text x="171.9" y="267.2">Proposed</text>
<text x="171.9" y="270.1">Modifications</text>
<text x="171.9" y="273">in Section</text>
<text x="171.9" y="275.9">96 Application</text>
</g>
</svg>
